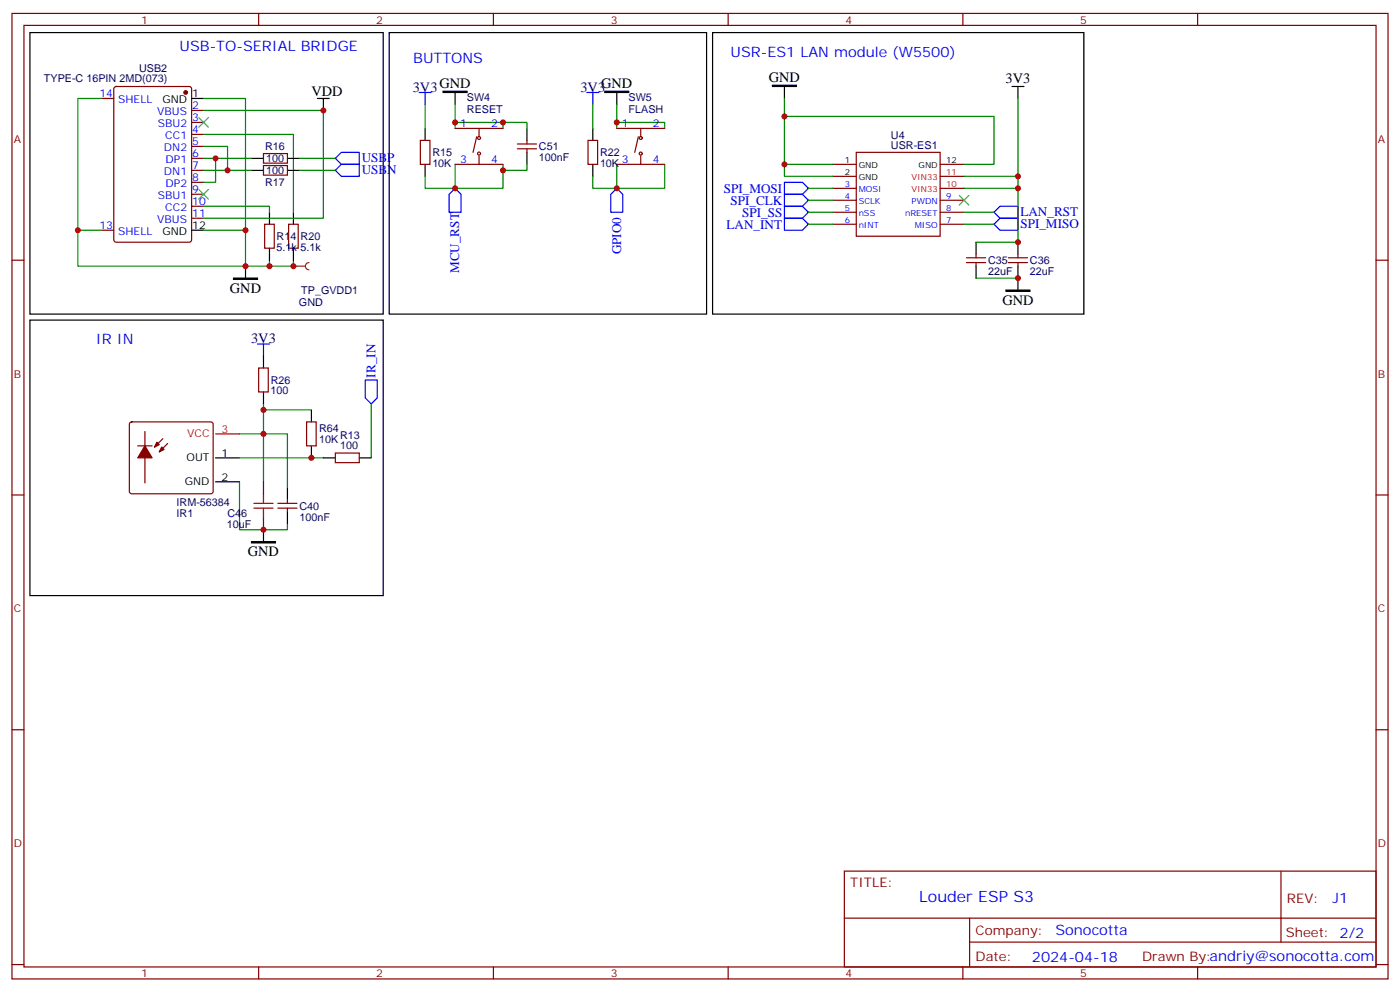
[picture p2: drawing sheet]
<svg xmlns="http://www.w3.org/2000/svg" width="412mm" height="292mm" viewBox="0 0 412 292" stroke-linecap="round" stroke-linejoin="round" font-family="sans-serif">
<g fill="none" stroke="#870000" stroke-width=".35">
<path d="M3.5 4h405.4v284.3h-405.4zM7.1 7.5h398.2v277.3h-398.2zM76.2 4v3.5M145.3 4v3.5M214.5 4v3.5M283.6 4v3.5M352.8 4v3.5M3.5 76.6h3.6M78 66h2.8v7.1h-2.8zM85 66h2.8v7.1h-2.8zM405.3 76.6h3.6M3.5 145.8h3.6"/>
<path d="M405.3 145.8h3.6M3.5 214.9h3.6M405.3 214.9h3.6M248.7 256.5h156.6v28.3h-156.6zM377.3 256.6v20.8M248.7 270.4h156.5M285.6 277.4h119.6M285.6 270.4v14.1M3.5 284.1h3.6M76.2 284.8v3.5M145.3 284.8v3.5M214.5 284.8v3.5"/>
<path d="M283.6 284.8v3.5M352.8 284.8v3.5M405.3 284.1h3.6"/>
</g>
<path d="M79.4 76.6v1.8h-7.1M86.4 76.6v1.8h-7M70.6 141.9v14.1h14.1v-1.8" fill="none" stroke="#008700" stroke-width=".35"/>
<path d="M79.4 62.5v3.5M79.4 73.1v3.5M86.4 62.5v3.5M86.4 73.1v3.5" fill="none" stroke="#000" stroke-width=".35"/>
<path d="M38.3 124.5l.5-.3h23.3l.5 .3 .2 .5v19.7l-.2 .5-.5 .2h-23.3l-.5-.2-.2-.5v-19.7z" fill="#fff" stroke="#870000" stroke-width=".35"/>
<g fill="none" stroke="#000" stroke-width=".35">
<path d="M8.8 9.6h104.1v82.9h-104.1zM114.7 9.6h93.4v82.9h-93.4zM209.9 9.6h109.4v82.9h-109.4zM56.4 29h3.6M93.5 29h3.5M95.2 29v3.5M125.2 37.8v3.5M134.1 27.2v3.6M155.2 37.8v3.5M174.6 37.8v3.5M181.7 27.2v3.6M231.1 25.5v3.5"/>
<path d="M298.1 25.5h3.5M299.9 25.5v3.5M125.2 48.4v3.5M155.2 44.9v3.5M174.6 48.4v3.5M56.4 67.8h3.6M72.3 78.4v3.5M287.5 71.3v3.6M287.5 78.4v3.5M299.9 71.3v3.6M299.9 78.4v7M8.8 94.3h104.1v81.1h-104.1z"/>
<path d="M77.6 104.8v3.6M77.6 115.4v3.6M63.5 134.8h7.1M91.7 120.7v3.5M91.7 131.3v3.5M95.2 134.8h3.6M105.8 134.8h3.6M63.5 141.9h7.1M77.6 156v3.5M84.7 143.7v3.5M84.7 150.7v3.5"/>
</g>
<path d="M63.5 127.8h7.1" fill="none" stroke="#f00" stroke-width=".35"/>
<g fill="#870000" stroke="#870000" stroke-width=".35">
<path d="M42.7 131.3l2.1 3.5h-4.2z"/>
<path d="M47.6 131.7l.7 .7-1.4 .7z"/>
<path d="M46.2 130.2l.7 .8-1.4 .7z"/>
<circle cx="54.7" cy="27.2" r=".53"/>
</g>
<g fill="none" stroke="#870000" stroke-width=".35">
<path d="M30 29h3.5M33.7 25.7l.5-.2h21.5l.7 .4v44.7l-.4 .7h-21.8l-.6-.4-.1-44.7zM56.4 32.5h3.6M56.4 36.1h3.6M56.4 39.6h3.6M134.1 37.8h14.1M141.1 37.8v2.5M181.7 37.8h14.1M188.7 37.8v2.5M56.4 43.1h3.6M56.4 46.6h3.6M56.4 50.2h3.6"/>
<path d="M56.4 53.7h3.6M56.4 57.2h3.6M123.8 41.3h2.8v7.1h-2.8zM134.1 48.4h14.1M140.4 40.3l-1.1 4.6M141.1 45.9v2.5M152.4 43.8h5.6M152.4 42.4h5.6M155.2 41.3v1.1M155.2 43.8v1.1M173.2 41.3h2.8v7.1h-2.8zM181.7 48.4h14.1"/>
<path d="M188 40.3l-1 4.6M188.7 45.9v2.5M245.2 48.4h7M245.2 51.9h7M245.2 55.5h7M245.2 59h7M252.2 44.9h24.7v24.7h-24.7zM276.9 48.4h7.1M276.9 51.9h7.1M276.9 55.5h7.1M276.9 59h7.1M30 67.8h3.5"/>
<path d="M56.4 60.7h3.6M56.4 64.3h3.6M245.2 62.5h7M245.2 66h7M276.9 62.5h7.1M276.9 66h7.1M284.7 77.3h5.6M284.7 75.9h5.6M287.5 74.9v1M287.5 77.3v1.1M297 77.3h5.7M297 75.9h5.7"/>
<path d="M299.9 74.9v1M299.9 77.3v1.1M76.2 108.4h2.8v7h-2.8zM40.6 131.3h4.2M42.7 127.1v15.1M48 129.2l-2.5 2.5M49.4 130.6l-2.5 2.5M90.3 124.2h2.8v7.1h-2.8zM98.8 133.4h7v2.8h-7zM77.6 141.9v3.5M77.6 152.5v3.5M81.8 148.2h5.7"/>
<path d="M81.8 149.6h5.7M84.7 147.2v1M84.7 149.6v1.1"/>
<circle cx="141.1" cy="40.6" r=".44"/>
<circle cx="141.1" cy="45.2" r=".44"/>
<circle cx="188.7" cy="40.6" r=".44"/>
<circle cx="188.7" cy="45.2" r=".44"/>
</g>
<path d="M130.5 26.9h7.1v.3h-7.1zM178.2 26.9h7v.3h-7zM227.5 25.1h7.1v.4h-7.1zM68.8 81.9h7v.4h-7zM296.3 85.4h7.1v.4h-7.1zM74.1 159.5h7v.4h-7z" fill="#000" stroke="#000" stroke-width=".35"/>
<g fill="none" stroke="#008700" stroke-width=".35">
<path d="M30 29h-7.1v38.8h7.1M60 29h12.3v38.8M60 32.5h35.2v31.8h-35.2M60 39.6h26.4v22.9M125.2 30.8v7M134.1 36.1h14.1v1.7M134.1 30.8v7M148.2 36.1h7v1.7M174.6 30.8v7M181.7 36.1h14.1v1.7M181.7 30.8v7M231.1 29v19.4h14.1"/>
<path d="M231.1 34.3h61.7v14.1h-8.8M299.9 29v22.9h-15.9M60 46.6h3.5M60 50.2h7M125.2 51.9v3.6h8.9M134.1 48.4v7.1h14.1v-7.1M155.2 48.4v1.8h-7M174.6 51.9v3.6h7.1M181.7 48.4v7.1h14.1v-7.1M231.1 48.4v3.5h14.1M238.1 55.5h7.1M238.1 59h7.1"/>
<path d="M299.9 51.9v3.6h-15.9M299.9 55.5v15.8h-12.4M22.9 67.8v10.6h49.4v-10.6h-12.3M60 60.7h19.4v1.8M238.1 62.5h7.1M238.1 66h7.1M284 62.5h8.8M284 66h8.8M287.5 81.9h12.4M77.6 119v22.9M109.4 119v15.8M70.6 127.8h14.1v15.9"/>
<path d="M70.6 134.8h24.6M77.6 120.7h14.1"/>
</g>
<path d="M74.8 149.6h5.6M74.8 148.2h5.6M77.6 145.4v2.8M77.6 149.6v2.9" fill="none" stroke="#a10000" stroke-width=".35"/>
<g fill="none" stroke="#00f" stroke-width=".35">
<path d="M123.5 27.2h3.5M125.2 27.2v3.6M172.9 27.2h3.5M174.6 27.2v3.6M98.8 50.2l1.7-1.8h5.3v3.5h-5.3zM100.5 44.9h5.3v3.5h-5.3l-1.7-1.8zM134.1 55.5l1.7 1.7v5.3h-3.5v-5.3zM181.7 55.5l1.7 1.7v5.3h-3.5v-5.3zM231.1 53.7h5.3l1.7 1.8-1.7 1.7h-5.3zM231.1 57.2h5.3l1.7 1.8-1.7 1.7h-5.3zM231.1 60.7h5.3l1.7 1.8-1.7 1.8h-5.3zM231.1 64.3h5.3l1.7 1.7-1.7 1.8h-5.3z"/>
<path d="M292.8 62.5l1.8-1.8h5.3v3.6h-5.3zM294.6 64.3h5.3v3.5h-5.3l-1.8-1.8zM75.8 101.3h3.6M77.6 101.3v3.5M107.6 111.9h3.5v5.3l-1.7 1.8-1.8-1.8z"/>
</g>
<path d="M58.6 34.6l2.8 2.9M61.4 34.6l-2.8 2.9M58.6 55.8l2.8 2.8M61.4 55.8l-2.8 2.8M282.6 57.6l2.8 2.8M285.4 57.6l-2.8 2.8" fill="none" stroke="#3c3" stroke-width=".35"/>
<path d="M86.4 78.4h3.6M91 77.3a1.06 1.06 0 0 0-1 1.1 1.06 1.06 0 0 0 1 1" fill="none" stroke="#8c2424" stroke-width=".35"/>
<circle cx="86.4" cy="78.4" r=".18" fill="#8c2424"/>
<path d="M74.1 46.6h3.5M74.1 50.2h3.5M84.7 46.6h3.5M84.7 50.2h3.5" fill="none" stroke="#000" stroke-width=".35"/>
<path d="M77.6 45.2h7.1v2.8h-7.1zM77.6 48.8h7.1v2.8h-7.1z" fill="none" stroke="#870000" stroke-width=".35"/>
<path d="M60 43.1h7v7.1h7.1M74.1 46.6h-10.6v7.1h-3.5M88.2 46.6h10.6M88.2 50.2h10.6" fill="none" stroke="#008700" stroke-width=".35"/>
<g fill="#c00">
<circle cx="79.4" cy="78.4" r=".88"/>
<circle cx="77.6" cy="156" r=".88"/>
<circle cx="77.6" cy="127.8" r=".88"/>
<circle cx="91.7" cy="134.8" r=".88"/>
<circle cx="77.6" cy="120.7" r=".88"/>
<circle cx="22.9" cy="67.8" r=".88"/>
<circle cx="72.3" cy="78.4" r=".88"/>
<circle cx="72.3" cy="67.8" r=".88"/>
<circle cx="95.3" cy="32.5" r=".88"/>
<circle cx="63.5" cy="46.6" r=".88"/>
<circle cx="67" cy="50.2" r=".88"/>
<circle cx="181.7" cy="55.5" r=".88"/>
<circle cx="134.1" cy="55.5" r=".88"/>
<circle cx="181.7" cy="36.1" r=".88"/>
<circle cx="134.1" cy="36.1" r=".88"/>
<circle cx="148.2" cy="36.1" r=".88"/>
<circle cx="148.2" cy="50.2" r=".88"/>
<circle cx="231.1" cy="48.4" r=".88"/>
<circle cx="231.1" cy="34.3" r=".88"/>
<circle cx="299.9" cy="51.9" r=".88"/>
<circle cx="299.9" cy="55.5" r=".88"/>
<circle cx="299.9" cy="71.3" r=".88"/>
<circle cx="299.9" cy="81.9" r=".88"/>
<circle cx="86.4" cy="78.4" r=".88"/>
</g>
<text font-size="4.6" fill="#00f" x="270.8" y="265.6">Louder ESP S3</text>
<g font-size="4.2" fill="#00f">
<text x="52.9" y="14.9">USB-TO-SERIAL BRIDGE</text>
<text x="215.2" y="16.7">USR-ES1 LAN module (W5500)</text>
<text x="121.7" y="18.4">BUTTONS</text>
<text x="28.2" y="101.3">IR IN</text>
<text x="392.5" y="265.8">J1</text>
<text x="310.9" y="275.4">Sonocotta</text>
<text x="304" y="283.2">2024-04-18</text>
</g>
<g font-size="4.2">
<text x="91.7" y="28.3">VDD</text>
<text x="129.5" y="25.8">GND</text>
<text x="177.1" y="25.8">GND</text>
<text x="226.5" y="24">GND</text>
<text x="296.2" y="24.3">3V3</text>
<text x="67.7" y="86.2">GND</text>
<text x="295.3" y="89.8">GND</text>
<text x="73" y="163.8">GND</text>
</g>
<g font-size="4.2" fill="#000080">
<text x="121.6" y="26.9">3V3</text>
<text x="171" y="26.9">3V3</text>
<text x="74" y="101">3V3</text>
</g>
<g font-size="3.9" fill="#00f">
<text x="106.5" y="47.8">USBP</text>
<text x="106.5" y="51.3">USBN</text>
<text x="213.2" y="56.7">SPI_MOSI</text>
<text x="215.2" y="60.3">SPI_CLK</text>
<text x="218.6" y="63.8">SPI_SS</text>
<text x="300.6" y="63.7">LAN_RST</text>
<text x="214" y="67.3">LAN_INT</text>
<text x="300.6" y="67.2">SPI_MISO</text>
<text x="183" y="74.9" transform="rotate(-90 183 74.9)">GPIO0</text>
<text x="135.3" y="80.4" transform="rotate(-90 135.3 80.4)">MCU_RST</text>
<text x="110.6" y="111.2" transform="rotate(-90 110.6 111.2)">IR_IN</text>
</g>
<g font-size="3.9" fill="#800">
<text x="250.5" y="261.1">TITLE:</text>
<text x="379.1" y="265.8">REV:</text>
<text x="287.4" y="275.3">Company:</text>
<text x="378.7" y="275.9">Sheet: 2/2</text>
<text x="287.4" y="283">Date:</text>
<text x="336.4" y="283.1">Drawn By:andriy@sonocotta.com</text>
</g>
<g font-size="3.2" fill="#800">
<text x="41.6" y="6.9">1</text>
<text x="110.8" y="6.9">2</text>
<text x="179.9" y="6.9">3</text>
<text x="249.1" y="6.9">4</text>
<text x="318.2" y="6.9">5</text>
<text x="4.1" y="42.1">A</text>
<text x="405.9" y="42.1">A</text>
<text x="4.1" y="111.2">B</text>
<text x="405.9" y="111.2">B</text>
<text x="4.1" y="180.3">C</text>
<text x="405.9" y="180.3">C</text>
<text x="4.1" y="249.5">D</text>
<text x="405.9" y="249.5">D</text>
<text x="41.6" y="287.8">1</text>
<text x="110.8" y="287.8">2</text>
<text x="179.9" y="287.8">3</text>
<text x="249.1" y="287.8">4</text>
<text x="318.2" y="287.8">5</text>
</g>
<g font-size="3.2" fill="#000080">
<text x="41" y="21.1">USB2</text>
<text x="12.9" y="24.2">TYPE-C 16PIN 2MD(073)</text>
<text x="137.5" y="29.8">SW4</text>
<text x="185.2" y="29.8">SW5</text>
<text x="137.5" y="33.2">RESET</text>
<text x="185.2" y="33.2">FLASH</text>
<text x="262.5" y="40.9">U4</text>
<text x="78.1" y="44.3">R16</text>
<text x="78.4" y="47.8">100</text>
<text x="127.4" y="46">R15</text>
<text x="158.7" y="47.5">100nF</text>
<text x="158.8" y="44.3">C51</text>
<text x="176.7" y="46">R22</text>
<text x="262.5" y="43.8">USR-ES1</text>
<text x="78.4" y="51.3">100</text>
<text x="127.4" y="49.2">10K</text>
<text x="176.7" y="49.2">10K</text>
<text x="78.1" y="54.8">R17</text>
<text x="81.5" y="70.7">R14</text>
<text x="88.5" y="70.7">R20</text>
<text x="81.5" y="73.9">5.1k 5.1k</text>
<text x="291" y="77.8">C35</text>
<text x="303.4" y="77.8">C36</text>
<text x="291" y="81">22uF</text>
<text x="303.4" y="81">22uF</text>
<text x="88.8" y="86.6">TP_GVDD1</text>
<text x="88.1" y="90.1">GND</text>
<text x="79.7" y="113">R26</text>
<text x="79.7" y="116.1">100</text>
<text x="94" y="130.3">10K</text>
<text x="94" y="127.2">R64</text>
<text x="100.2" y="129.1">R13</text>
<text x="100.2" y="132.4">100</text>
<text x="52" y="148.9">IRM-56384</text>
<text x="52" y="152.1">IR1</text>
<text x="66.8" y="155.4">10uF</text>
<text x="67" y="152.1">C46</text>
<text x="88.2" y="153.3">100nF</text>
<text x="88.2" y="150.1">C40</text>
</g>
<g font-size="3.2" fill="#00f">
<text x="29.3" y="28.6">14</text>
<text x="34.8" y="30.4">SHELL</text>
<text x="46.3" y="33.9">VBUS</text>
<text x="56.6" y="32.2">2</text>
<text x="56.6" y="35.7">3</text>
<text x="46.5" y="37.5">SBU2</text>
<text x="48.7" y="41">CC1</text>
<text x="56.6" y="39.2">4</text>
<text x="135.6" y="37.5">1</text>
<text x="144.6" y="37.5">2</text>
<text x="183.2" y="37.5">1</text>
<text x="192.3" y="37.5">2</text>
<text x="48.3" y="44.5">DN2</text>
<text x="56.6" y="42.8">5</text>
<text x="56.6" y="46.3">6</text>
<text x="48.3" y="51.6">DN1</text>
<text x="48.8" y="48">DP1</text>
<text x="56.6" y="49.8">7</text>
<text x="56.6" y="53.3">8</text>
<text x="135.6" y="48">3</text>
<text x="144.6" y="48">4</text>
<text x="183.2" y="48">3</text>
<text x="192.3" y="48">4</text>
<text x="46.5" y="58.6">SBU1</text>
<text x="48.8" y="55.1">DP2</text>
<text x="56.6" y="56.9">9</text>
<text x="46.3" y="65.7">VBUS</text>
<text x="48.7" y="62.2">CC2</text>
<text x="56.6" y="60.4">10</text>
<text x="56.6" y="63.9">11</text>
<text x="29.3" y="67.5">13</text>
<text x="34.8" y="69.2">SHELL</text>
</g>
<g font-size="3.2">
<text x="56.6" y="28.6">1</text>
<text x="47.9" y="30.4">GND</text>
<text x="47.9" y="69.2">GND</text>
<text x="56.6" y="67.5">12</text>
<text x="55" y="135.9">OUT</text>
<text x="65.3" y="134.5">1</text>
<text x="54.5" y="142.9">GND</text>
<text x="65.3" y="141.5">2</text>
</g>
<g font-size="3.2" fill="#f00">
<text x="55.1" y="128.8">VCC</text>
<text x="65.3" y="127.4">3</text>
</g>
<g font-size="2.5">
<text x="248.9" y="48">1</text>
<text x="248.9" y="51.6">2</text>
<text x="252.9" y="49.5">GND</text>
<text x="252.9" y="53">GND</text>
<text x="270.6" y="49.5">GND</text>
<text x="278.7" y="48">12</text>
</g>
<g font-size="2.5" fill="#f00">
<text x="268.5" y="53">VIN33</text>
<text x="278.7" y="51.6">11</text>
<text x="268.5" y="56.5">VIN33</text>
<text x="278.7" y="55.1">10</text>
</g>
<g font-size="2.5" fill="#00f">
<text x="248.9" y="55.1">3</text>
<text x="248.9" y="58.6">4</text>
<text x="252.9" y="56.5">MOSI</text>
<text x="278.7" y="58.6">9</text>
<text x="248.9" y="62.2">5</text>
<text x="248.9" y="65.7">6</text>
<text x="252.9" y="60">SCLK</text>
<text x="252.9" y="63.6">nSS</text>
<text x="266.6" y="63.6">nRESET</text>
<text x="268.5" y="60">PWDN</text>
<text x="278.7" y="65.7">7</text>
<text x="278.7" y="62.2">8</text>
<text x="252.9" y="67.1">nINT</text>
<text x="269.5" y="67.1">MISO</text>
</g>
</svg>
